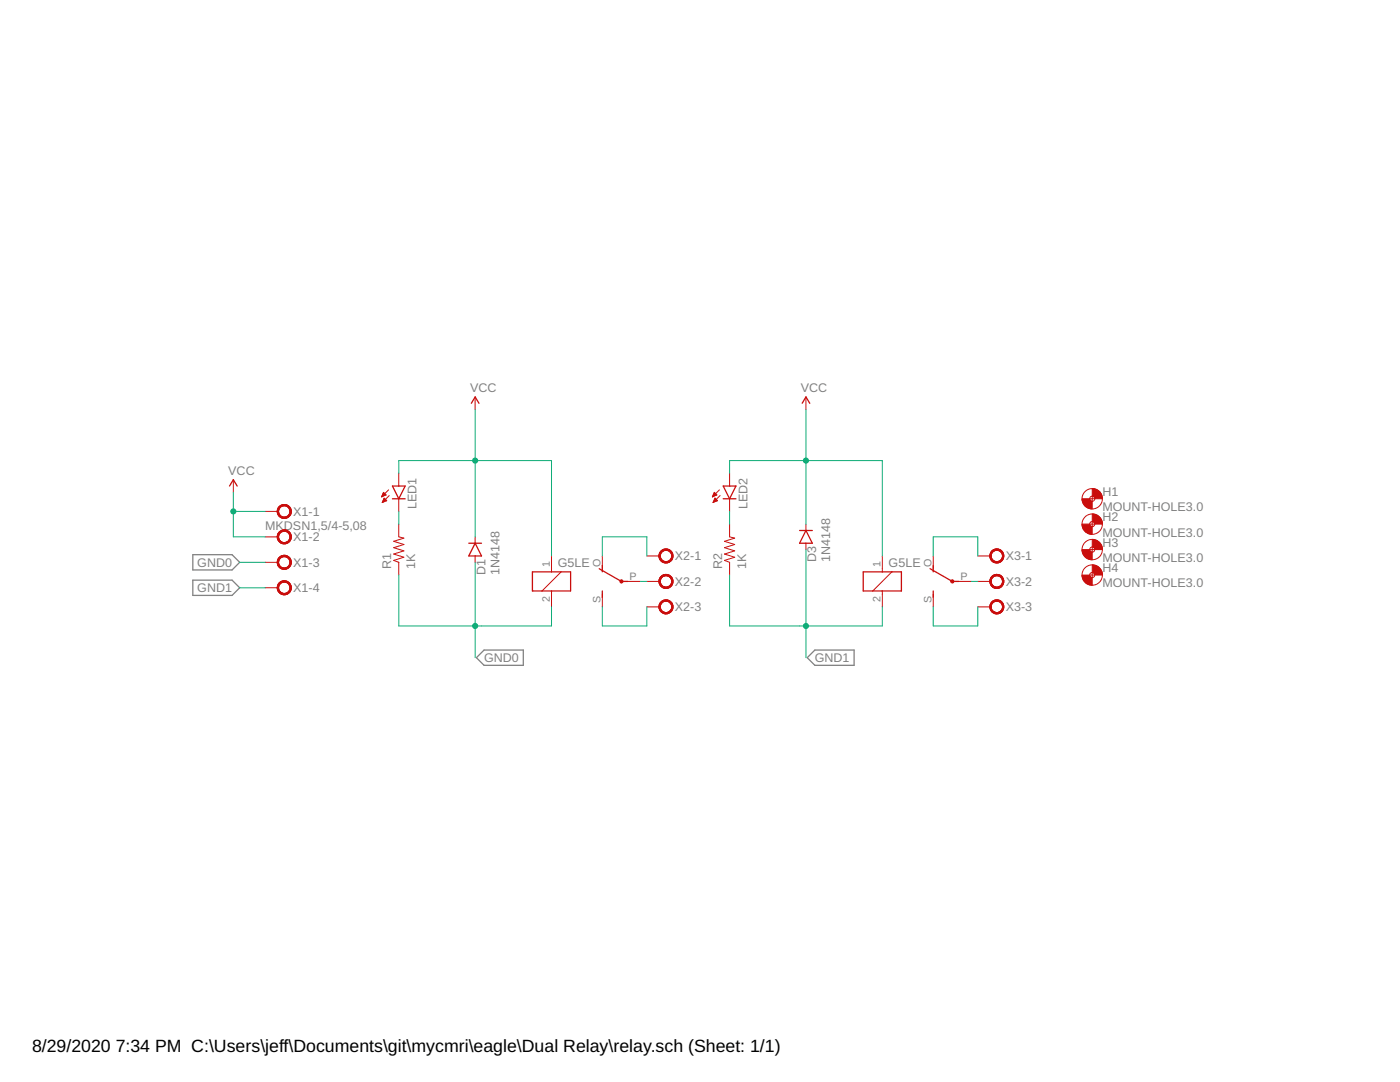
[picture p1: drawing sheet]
<svg xmlns="http://www.w3.org/2000/svg" width="279mm" height="216mm" viewBox="0 0 279 216" stroke-linecap="round" stroke-linejoin="round" font-family="sans-serif">
<path d="M38.5 110.7h7.8l1.5 1.5-1.5 1.5h-7.8zM38.5 115.8h7.8l1.5 1.5-1.5 1.5h-7.8zM95.1 131.2l1.5-1.5h7.8v3.1h-7.8zM162.6 129.7h7.9v3.1h-7.9l-1.5-1.6z" fill="none" stroke="#808080" stroke-width=".25"/>
<g fill="none" stroke="#c90d0c" stroke-width=".25">
<path d="M45.8 97l.8-1.3 .7 1.3M78.3 97h2.6l-1.3 2.5zM78.3 99.5h2.6M94.1 80.5l.7-1.3 .8 1.3M144.3 99.5h2.6M144.3 97h2.6l-1.3 2.5zM160.1 80.5l.7-1.3 .8 1.3M93.6 108.4h2.5M94.8 108.4l1.3 2.5h-2.5zM106.3 114.1h7.6v3.8h-7.6zM119.6 113.5l4.4 2.5h1.3M120.2 112.8v1.3"/>
<path d="M120.2 117.9v1.3M159.6 105.9h2.5M160.8 105.9l1.3 2.5h-2.5zM172.3 114.1h7.6v3.8h-7.6zM185.6 113.5l4.5 2.5h1.2M186.2 112.8v1.3M186.2 117.9v1.3"/>
</g>
<g fill="none" stroke="#c90d0c" stroke-width=".2">
<path d="M94.8 79.2v2.5M160.8 79.2v2.5M46.6 95.7v2.6M76.2 99.1h.1M76.2 99h.3M76.3 98.9h.5M76.3 98.7h.7M76.4 98.6h.5M76.4 98.5h.4M76.4 99.9h.7M76.5 98.4h.2M76.5 99.8h.6"/>
<path d="M76.5 98.3l.5 .5-.8 .3zM76.5 99.7h.5M76.6 99.6h.3M76.6 99.5h.1M76.7 99.4l.5 .5-.9 .4zM77.6 97.7l-1.4 1.4M77.7 98.9l-1.4 1.4M79.6 94.4v2.6M79.6 99.5v2.5M142.2 99.1h.1M142.2 99h.3M142.3 98.9h.5"/>
<path d="M142.3 98.7h.7M142.4 98.6h.5M142.5 98.5h.3M142.5 99.9h.6M142.5 99.8h.6M142.5 98.4h.2M142.6 99.7h.4M142.6 98.3l-.4 .8M142.6 98.3l.5 .5-.9 .3M142.6 98.3h.1M142.6 99.6h.3M142.7 99.5h.1"/>
<path d="M142.7 99.4l.5 .5-.9 .4zM143.6 97.7l-1.4 1.4M143.7 98.9l-1.4 1.4M145.6 94.4v2.6M145.6 99.5v2.5M217.5 99.5h1M218 99v1M52.9 102h2.6M52.9 107.1h2.6M52.9 112.2h2.6M52.9 117.3h2.6M76.3 100.2h.2"/>
<path d="M76.4 100.1h.4M79.6 104.6v2.5l1 .3-2 .6 2 .6-2 .7 2 .6-2 .7 2 .6-2 .6 1 .4v2.5M94.8 107.1v1.3M94.8 110.9v1.3M110.1 110.9v3.2M110.1 117.9v3.2M112 114.1l-3.8 3.8M120.2 110.9v2.6M120.2 118.6v2.5M125.3 116h2.5M129.1 116h2.5M129.1 110.9h2.5"/>
<path d="M142.3 100.2h.2M142.4 100.1h.4M145.6 104.6v2.5l1 .3-2 .6 2 .6-2 .7 2 .6-2 .7 2 .6-2 .6 1 .4v2.5M160.8 104.6v1.3M160.8 108.4v1.3M176.1 110.9v3.2M176.1 117.9v3.2M178 114.1l-3.8 3.8M186.2 110.9v2.6M186.2 118.6v2.5M191.3 116h2.6M195.1 116h2.6"/>
<path d="M195.1 110.9h2.6M217.5 104.6h1M217.5 109.7h1M217.5 114.7h1M218 104.1v1M218 109.2v1M218 114.2v1.1M129.1 121.1h2.5M195.1 121.1h2.6"/>
<circle cx="218" cy="99.5" r="2.03"/>
<circle cx="218" cy="99.5" r=".51"/>
<circle cx="218" cy="109.7" r="2.03"/>
<circle cx="218" cy="104.6" r="2.03"/>
<circle cx="218" cy="114.7" r="2.03"/>
<circle cx="218" cy="109.7" r=".51"/>
<circle cx="218" cy="104.6" r=".51"/>
<circle cx="218" cy="114.7" r=".51"/>
</g>
<g fill="#c90d0c" stroke="#c90d0c" stroke-width=".2">
<path d="M131.9 110a1.4 1.4 0 0 1 2.2 .2 1.4 1.4 0 0 1-.8 2.1 1.4 1.4 0 0 1-1.8-1.4h.3a1.15 1.15 0 0 1 1.6-1 1.15 1.15 0 0 1 .3 1.9 1.15 1.15 0 0 1-1.9-.6v-.3h-.3z" fill-rule="evenodd"/>
<path d="M131.9 110a1.4 1.4 0 0 1 2.2 .2 1.4 1.4 0 0 1-.8 2.1 1.4 1.4 0 0 1-1.8-1.4h.3a1.15 1.15 0 0 1 1.6-1 1.15 1.15 0 0 1 .3 1.9 1.15 1.15 0 0 1-1.9-.6v-.3h-.3z" fill-rule="evenodd"/>
<path d="M131.9 110a1.4 1.4 0 0 1 2.2 .2 1.4 1.4 0 0 1-.8 2.1 1.4 1.4 0 0 1-1.8-1.4h.3a1.15 1.15 0 0 1 1.6-1 1.15 1.15 0 0 1 .3 1.9 1.15 1.15 0 0 1-1.9-.6v-.3h-.3z" fill-rule="evenodd"/>
<path d="M131.9 115.1a1.4 1.4 0 0 1 2.2 .2 1.4 1.4 0 0 1-.8 2.1 1.4 1.4 0 0 1-1.8-1.4h.3a1.15 1.15 0 0 1 1.6-1.1 1.15 1.15 0 0 1 .3 1.9 1.15 1.15 0 0 1-1.9-.5v-.3h-.3z" fill-rule="evenodd"/>
<path d="M131.9 115.1a1.4 1.4 0 0 1 2.2 .2 1.4 1.4 0 0 1-.8 2.1 1.4 1.4 0 0 1-1.8-1.4h.3a1.15 1.15 0 0 1 1.6-1.1 1.15 1.15 0 0 1 .3 1.9 1.15 1.15 0 0 1-1.9-.5v-.3h-.3z" fill-rule="evenodd"/>
<path d="M131.9 115.1a1.4 1.4 0 0 1 2.2 .2 1.4 1.4 0 0 1-.8 2.1 1.4 1.4 0 0 1-1.8-1.4h.3a1.15 1.15 0 0 1 1.6-1.1 1.15 1.15 0 0 1 .3 1.9 1.15 1.15 0 0 1-1.9-.5v-.3h-.3z" fill-rule="evenodd"/>
<path d="M131.9 120.1a1.4 1.4 0 0 1 2.2 .3 1.4 1.4 0 0 1-.8 2.1 1.4 1.4 0 0 1-1.8-1.4h.3a1.15 1.15 0 0 1 1.6-1.1 1.15 1.15 0 0 1 .3 1.9 1.15 1.15 0 0 1-1.9-.5v-.3h-.3z" fill-rule="evenodd"/>
<path d="M131.9 120.1a1.4 1.4 0 0 1 2.2 .3 1.4 1.4 0 0 1-.8 2.1 1.4 1.4 0 0 1-1.8-1.4h.3a1.15 1.15 0 0 1 1.6-1.1 1.15 1.15 0 0 1 .3 1.9 1.15 1.15 0 0 1-1.9-.5v-.3h-.3z" fill-rule="evenodd"/>
<path d="M131.9 120.1a1.4 1.4 0 0 1 2.2 .3 1.4 1.4 0 0 1-.8 2.1 1.4 1.4 0 0 1-1.8-1.4h.3a1.15 1.15 0 0 1 1.6-1.1 1.15 1.15 0 0 1 .3 1.9 1.15 1.15 0 0 1-1.9-.5v-.3h-.3z" fill-rule="evenodd"/>
<path d="M197.9 110a1.4 1.4 0 0 1 2.2 .2 1.4 1.4 0 0 1-.8 2.1 1.4 1.4 0 0 1-1.8-1.4h.3a1.14 1.14 0 0 1 1.7-.9 1.14 1.14 0 0 1 .1 1.9 1.14 1.14 0 0 1-1.8-.7v-.3h-.3z" fill-rule="evenodd"/>
<path d="M197.9 110a1.4 1.4 0 0 1 2.2 .2 1.4 1.4 0 0 1-.8 2.1 1.4 1.4 0 0 1-1.8-1.4h.3a1.14 1.14 0 0 1 1.7-.9 1.14 1.14 0 0 1 .1 1.9 1.14 1.14 0 0 1-1.8-.7v-.3h-.3z" fill-rule="evenodd"/>
<path d="M197.9 110a1.4 1.4 0 0 1 2.2 .2 1.4 1.4 0 0 1-.8 2.1 1.4 1.4 0 0 1-1.8-1.4h.3a1.14 1.14 0 0 1 1.7-.9 1.14 1.14 0 0 1 .1 1.9 1.14 1.14 0 0 1-1.8-.7v-.3h-.3z" fill-rule="evenodd"/>
<path d="M197.9 115.1a1.4 1.4 0 0 1 2.2 .2 1.4 1.4 0 0 1-.8 2 1.4 1.4 0 0 1-1.8-1.3h.3a1.14 1.14 0 0 1 1.7-.9 1.14 1.14 0 0 1 .1 1.9 1.14 1.14 0 0 1-1.8-.7v-.3h-.3z" fill-rule="evenodd"/>
<path d="M197.9 115.1a1.4 1.4 0 0 1 2.2 .2 1.4 1.4 0 0 1-.8 2 1.4 1.4 0 0 1-1.8-1.3h.3a1.14 1.14 0 0 1 1.7-.9 1.14 1.14 0 0 1 .1 1.9 1.14 1.14 0 0 1-1.8-.7v-.3h-.3z" fill-rule="evenodd"/>
<path d="M197.9 115.1a1.4 1.4 0 0 1 2.2 .2 1.4 1.4 0 0 1-.8 2 1.4 1.4 0 0 1-1.8-1.3h.3a1.14 1.14 0 0 1 1.7-.9 1.14 1.14 0 0 1 .1 1.9 1.14 1.14 0 0 1-1.8-.7v-.3h-.3z" fill-rule="evenodd"/>
<path d="M197.9 120.1a1.4 1.4 0 0 1 2.2 .2 1.4 1.4 0 0 1-.8 2.1 1.4 1.4 0 0 1-1.8-1.3h.3a1.14 1.14 0 0 1 1.7-1 1.14 1.14 0 0 1 .1 2 1.14 1.14 0 0 1-1.8-.7v-.3h-.3z" fill-rule="evenodd"/>
<path d="M197.9 120.1a1.4 1.4 0 0 1 2.2 .2 1.4 1.4 0 0 1-.8 2.1 1.4 1.4 0 0 1-1.8-1.3h.3a1.14 1.14 0 0 1 1.7-1 1.14 1.14 0 0 1 .1 2 1.14 1.14 0 0 1-1.8-.7v-.3h-.3z" fill-rule="evenodd"/>
<path d="M197.9 120.1a1.4 1.4 0 0 1 2.2 .2 1.4 1.4 0 0 1-.8 2.1 1.4 1.4 0 0 1-1.8-1.3h.3a1.14 1.14 0 0 1 1.7-1 1.14 1.14 0 0 1 .1 2 1.14 1.14 0 0 1-1.8-.7v-.3h-.3z" fill-rule="evenodd"/>
<path d="M218 97.5a2 2 0 0 1 2 2h-1.5l-.1-.3-.4-.2z" fill-rule="evenodd"/>
<path d="M215.9 99.5h1.6l.2 .4 .3 .1v1.5a2 2 0 0 1-2.1-2z" fill-rule="evenodd"/>
<path d="M218 102.6a2.04 2.04 0 0 1 2 2h-1.5l-.1-.3-.4-.2z" fill-rule="evenodd"/>
<path d="M215.9 104.6h1.6l.2 .4 .3 .1v1.5a2 2 0 0 1-2.1-2z" fill-rule="evenodd"/>
<path d="M218 107.6a2.04 2.04 0 0 1 2 2.1h-1.5l-.1-.3-.4-.2z" fill-rule="evenodd"/>
<path d="M215.9 109.7h1.6l.2 .4 .3 .1v1.5a2 2 0 0 1-2.1-2z" fill-rule="evenodd"/>
<path d="M218 112.7a2 2 0 0 1 2 2h-1.5l-.1-.3-.4-.2z" fill-rule="evenodd"/>
<path d="M215.9 114.7h1.6l.1 .3 .4 .3v1.5a2 2 0 0 1-2.1-2.1z" fill-rule="evenodd"/>
<path d="M55.7 101.1a1.4 1.4 0 0 1 2.2 .2 1.4 1.4 0 0 1-.8 2.1 1.4 1.4 0 0 1-1.8-1.4h.3a1.15 1.15 0 0 1 1.6-1 1.15 1.15 0 0 1 .3 1.9 1.15 1.15 0 0 1-1.9-.6v-.3h-.3z" fill-rule="evenodd"/>
<path d="M55.7 101.1a1.4 1.4 0 0 1 2.2 .2 1.4 1.4 0 0 1-.8 2.1 1.4 1.4 0 0 1-1.8-1.4h.3a1.15 1.15 0 0 1 1.6-1 1.15 1.15 0 0 1 .3 1.9 1.15 1.15 0 0 1-1.9-.6v-.3h-.3z" fill-rule="evenodd"/>
<path d="M55.7 101.1a1.4 1.4 0 0 1 2.2 .2 1.4 1.4 0 0 1-.8 2.1 1.4 1.4 0 0 1-1.8-1.4h.3a1.15 1.15 0 0 1 1.6-1 1.15 1.15 0 0 1 .3 1.9 1.15 1.15 0 0 1-1.9-.6v-.3h-.3z" fill-rule="evenodd"/>
<path d="M55.7 106.2a1.4 1.4 0 0 1 2.2 .2 1.4 1.4 0 0 1-.8 2.1 1.4 1.4 0 0 1-1.8-1.4h.3a1.15 1.15 0 0 1 1.6-1 1.15 1.15 0 0 1 .3 1.9 1.15 1.15 0 0 1-1.9-.6v-.3h-.3z" fill-rule="evenodd"/>
<path d="M55.7 106.2a1.4 1.4 0 0 1 2.2 .2 1.4 1.4 0 0 1-.8 2.1 1.4 1.4 0 0 1-1.8-1.4h.3a1.15 1.15 0 0 1 1.6-1 1.15 1.15 0 0 1 .3 1.9 1.15 1.15 0 0 1-1.9-.6v-.3h-.3z" fill-rule="evenodd"/>
<path d="M55.7 106.2a1.4 1.4 0 0 1 2.2 .2 1.4 1.4 0 0 1-.8 2.1 1.4 1.4 0 0 1-1.8-1.4h.3a1.15 1.15 0 0 1 1.6-1 1.15 1.15 0 0 1 .3 1.9 1.15 1.15 0 0 1-1.9-.6v-.3h-.3z" fill-rule="evenodd"/>
<path d="M55.7 111.3a1.4 1.4 0 0 1 2.2 .2 1.4 1.4 0 0 1-.8 2.1 1.4 1.4 0 0 1-1.8-1.4h.3a1.15 1.15 0 0 1 1.6-1.1 1.15 1.15 0 0 1 .3 2 1.15 1.15 0 0 1-1.9-.6v-.3h-.3z" fill-rule="evenodd"/>
<path d="M55.7 111.3a1.4 1.4 0 0 1 2.2 .2 1.4 1.4 0 0 1-.8 2.1 1.4 1.4 0 0 1-1.8-1.4h.3a1.15 1.15 0 0 1 1.6-1.1 1.15 1.15 0 0 1 .3 2 1.15 1.15 0 0 1-1.9-.6v-.3h-.3z" fill-rule="evenodd"/>
<path d="M55.7 111.3a1.4 1.4 0 0 1 2.2 .2 1.4 1.4 0 0 1-.8 2.1 1.4 1.4 0 0 1-1.8-1.4h.3a1.15 1.15 0 0 1 1.6-1.1 1.15 1.15 0 0 1 .3 2 1.15 1.15 0 0 1-1.9-.6v-.3h-.3z" fill-rule="evenodd"/>
<path d="M55.7 116.3a1.4 1.4 0 0 1 2.2 .3 1.4 1.4 0 0 1-.8 2 1.4 1.4 0 0 1-1.8-1.3h.3a1.15 1.15 0 0 1 1.6-1.1 1.15 1.15 0 0 1 .3 1.9 1.15 1.15 0 0 1-1.9-.5v-.3h-.3z" fill-rule="evenodd"/>
<path d="M55.7 116.3a1.4 1.4 0 0 1 2.2 .3 1.4 1.4 0 0 1-.8 2 1.4 1.4 0 0 1-1.8-1.3h.3a1.15 1.15 0 0 1 1.6-1.1 1.15 1.15 0 0 1 .3 1.9 1.15 1.15 0 0 1-1.9-.5v-.3h-.3z" fill-rule="evenodd"/>
<path d="M55.7 116.3a1.4 1.4 0 0 1 2.2 .3 1.4 1.4 0 0 1-.8 2 1.4 1.4 0 0 1-1.8-1.3h.3a1.15 1.15 0 0 1 1.6-1.1 1.15 1.15 0 0 1 .3 1.9 1.15 1.15 0 0 1-1.9-.5v-.3h-.3z" fill-rule="evenodd"/>
<circle cx="124" cy="116" r=".33"/>
<circle cx="190.1" cy="116" r=".33"/>
</g>
<g fill="none" stroke="#0dab76" stroke-width=".2">
<path d="M46.6 98.3v8.8h6.3M79.6 94.4v-2.5h30.5v19M94.8 81.7v25.4M145.6 94.4v-2.5h30.5v19M160.8 81.7v22.9M46.6 102h6.3M47.8 112.2h5.1M47.8 117.3h5.1M79.6 114.7v10.2h30.5v-3.8M79.6 102v2.6M94.8 112.2v19M120.2 110.9v-3.8h8.9v3.8"/>
<path d="M127.8 116h1.3M145.6 114.7v10.2h30.5v-3.8M145.6 102v2.6M160.8 109.7v21.5M186.2 110.9v-3.8h8.9v3.8M193.9 116h1.2M120.2 121.1v3.8h8.9v-3.8M186.2 121.1v3.8h8.9v-3.8"/>
</g>
<g fill="#0dab76" stroke="#0dab76" stroke-width=".2">
<circle cx="94.8" cy="91.9" r=".51"/>
<circle cx="46.6" cy="102" r=".51"/>
<circle cx="160.8" cy="91.9" r=".51"/>
<circle cx="94.8" cy="124.9" r=".51"/>
<circle cx="160.8" cy="124.9" r=".51"/>
</g>
<g font-size="3.5">
<text x="6.4" y="209.9">8/29/2020</text>
<text x="23.1" y="209.9">7:34 PM C:\Users\jeff\Documents\git\mycmri\eagle\Dual Relay\relay.sch (Sheet: 1/1)</text>
</g>
<g font-size="2.5" fill="#808080">
<text x="93.8" y="78.2">VCC</text>
<text x="159.8" y="78.2">VCC</text>
<text x="45.6" y="94.7">VCC</text>
<text x="83.1" y="101.5" transform="rotate(-90 83.1 101.5)">LED1</text>
<text x="149.2" y="101.5" transform="rotate(-90 149.2 101.5)">LED2</text>
<text x="220" y="102">MOUNT-HOLE3.0</text>
<text x="220" y="98.9">H1</text>
<text x="52.9" y="105.7">MKDSN1,5/4-5,08</text>
<text x="58.5" y="102.9">X1-1</text>
<text x="220" y="107.1">MOUNT-HOLE3.0</text>
<text x="220" y="104">H2</text>
<text x="39.4" y="113.1">GND0</text>
<text x="58.5" y="108">X1-2</text>
<text x="58.5" y="113.1">X1-3</text>
<text x="78.1" y="113.5" transform="rotate(-90 78.1 113.5)">R1</text>
<text x="82.9" y="113.5" transform="rotate(-90 82.9 113.5)">1K</text>
<text x="111.3" y="113.1">G5LE</text>
<text x="134.7" y="111.8">X2-1</text>
<text x="144.1" y="113.5" transform="rotate(-90 144.1 113.5)">R2</text>
<text x="148.9" y="113.5" transform="rotate(-90 148.9 113.5)">1K</text>
<text x="162.9" y="112.2" transform="rotate(-90 162.9 112.2)">D3</text>
<text x="165.7" y="112.2" transform="rotate(-90 165.7 112.2)">1N4148</text>
<text x="177.4" y="113.1">G5LE</text>
<text x="200.7" y="111.8">X3-1</text>
<text x="220" y="112.1">MOUNT-HOLE3.0</text>
<text x="220" y="109.1">H3</text>
<text x="39.4" y="118.2">GND1</text>
<text x="58.5" y="118.2">X1-4</text>
<text x="96.9" y="114.7" transform="rotate(-90 96.9 114.7)">D1</text>
<text x="99.7" y="114.7" transform="rotate(-90 99.7 114.7)">1N4148</text>
<text x="134.7" y="116.9">X2-2</text>
<text x="200.7" y="116.9">X3-2</text>
<text x="220" y="117.2">MOUNT-HOLE3.0</text>
<text x="220" y="114.2">H4</text>
<text x="134.7" y="122">X2-3</text>
<text x="200.7" y="122">X3-3</text>
<text x="96.6" y="132.1">GND0</text>
<text x="162.6" y="132.1">GND1</text>
</g>
<g font-size="2.1" fill="#808080">
<text x="109.7" y="113.1" transform="rotate(-90 109.7 113.1)">1</text>
<text x="119.9" y="113.1" transform="rotate(-90 119.9 113.1)">O</text>
<text x="175.7" y="113.1" transform="rotate(-90 175.7 113.1)">1</text>
<text x="185.9" y="113.1" transform="rotate(-90 185.9 113.1)">O</text>
<text x="125.6" y="115.7">P</text>
<text x="191.7" y="115.7">P</text>
<text x="109.7" y="120.1" transform="rotate(-90 109.7 120.1)">2</text>
<text x="119.9" y="120.3" transform="rotate(-90 119.9 120.3)">S</text>
<text x="175.7" y="120.1" transform="rotate(-90 175.7 120.1)">2</text>
<text x="185.9" y="120.3" transform="rotate(-90 185.9 120.3)">S</text>
</g>
</svg>
